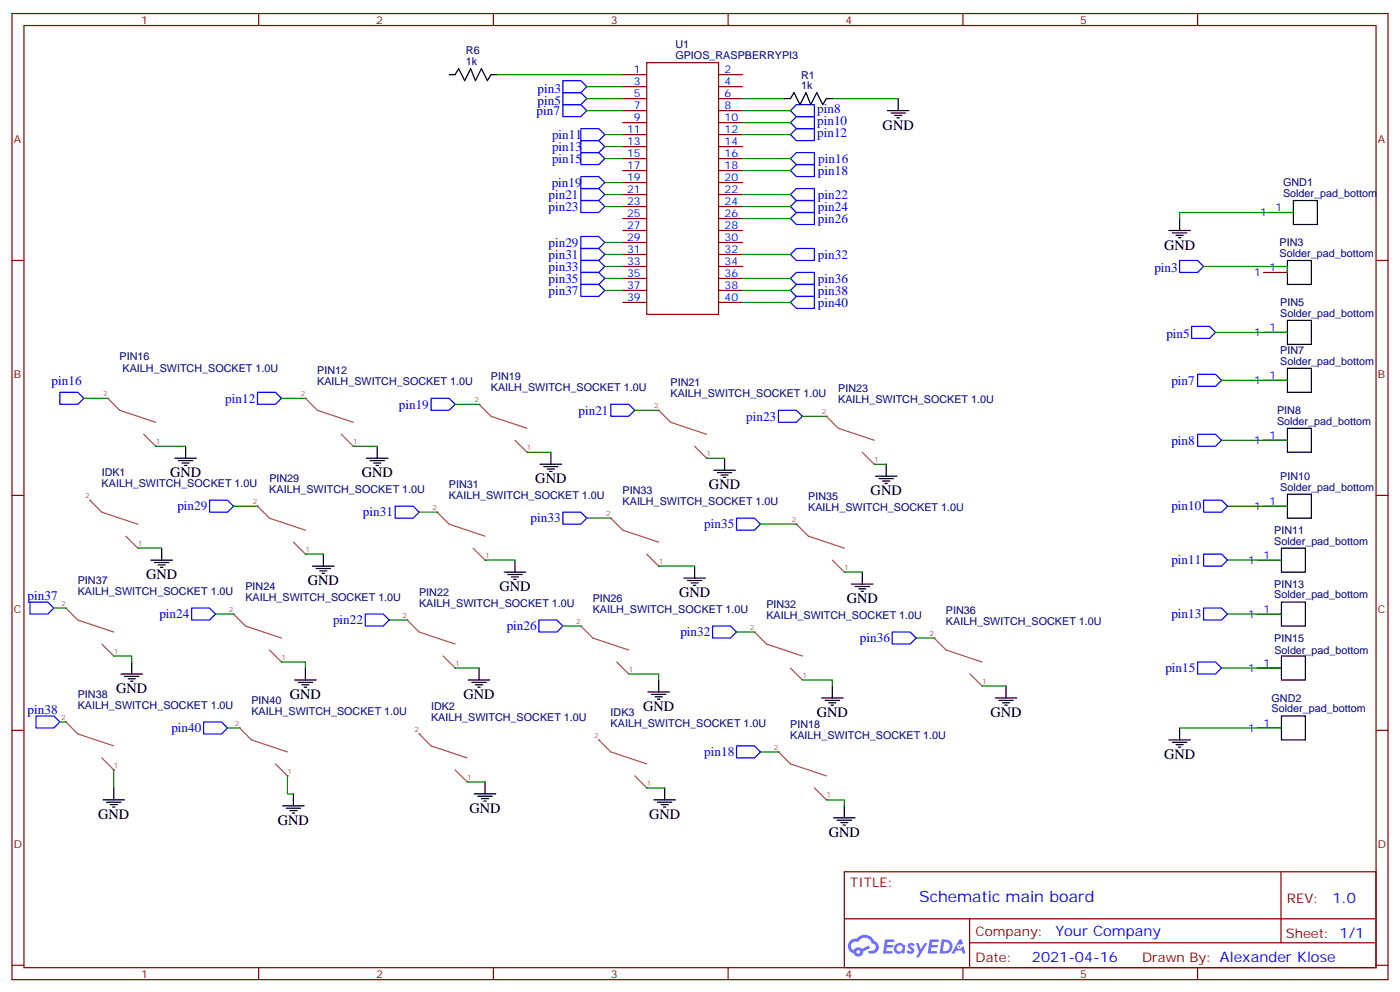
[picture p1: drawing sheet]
<svg xmlns="http://www.w3.org/2000/svg" width="412mm" height="292mm" viewBox="0 0 412 292" stroke-linecap="round" stroke-linejoin="round" font-family="sans-serif">
<g fill="none" stroke="#870000" stroke-width=".35">
<path d="M3.5 4h405.4v284.3h-405.4zM7.1 7.5h398.2v277.3h-398.2zM76.2 4v3.5M145.3 4v3.5M214.5 4v3.5M283.6 4v3.5M352.8 4v3.5M3.5 76.7h3.6M405.3 76.7h3.6M3.5 145.8h3.6M405.3 145.8h3.6M3.5 214.9h3.6"/>
<path d="M405.3 214.9h3.6M248.7 256.6h156.6v28.2h-156.6zM377.3 256.6v20.9M248.7 270.4h156.5M285.6 277.5h119.6M285.6 270.4v14.1M3.5 284.1h3.6M76.2 284.8v3.5M145.3 284.8v3.5M214.5 284.8v3.5M283.6 284.8v3.5M352.8 284.8v3.5"/>
<path d="M405.3 284.1h3.6"/>
</g>
<g fill="#5487ff">
<path d="M267.7 277.8a1.22 1.22 0 0 1 1.7 .2l-.4 .6a.47 .47 0 0 0-.3-.4 .47 .47 0 0 0-.5 .2l.1 .2a1.14 1.14 0 0 1 .8 1.8 1.14 1.14 0 0 1-1.9 0l-.2-.2 .5-.6 .7 .4a.29 .29 0 0 0 .3-.2 .29 .29 0 0 0-.2-.3 1.04 1.04 0 0 1-.6-1.7z"/>
<path d="M260.7 276.5h2.4l.3 .2-.2 .5h-1.8l-.1 .9h1.5l.3 .4-.3 .3h-1.6l-.2 1.1 1.7 .1 .2 .3-.2 .3-2.6 .1z"/>
<path d="M273.8 276.5h2.4l.3 .2-.1 .5h-1.8l-.2 .9h1.6l.3 .4-.4 .3h-1.6l-.1 1.1 1.7 .1 .2 .3-.2 .3-2.6 .1z"/>
<path d="M282.6 276.5h.7l.3 1.3-.6 .3a.69 .69 0 0 0-1 .3 .69 .69 0 0 0 .4 .9 .69 .69 0 0 0 .9-.6l.5-.3 .6 2.2h-.8l-.2-.8h-1.8l-.5 .8h-.8z"/>
<path d="M269.8 277.6h.8l.6 1.8 1.1-1.8h.9l-2.6 4.2h-.8l.9-1.6z"/>
<path d="M277.4 276.5l-.6 4.2h1.3a2.11 2.11 0 0 0 2.5-2.2 2.11 2.11 0 0 0-2.5-2zM278.1 277.2a1.39 1.39 0 0 1 1.7 1.5 1.39 1.39 0 0 1-1.8 1.2h-.3z"/>
<path d="M263.7 278.1a1.54 1.54 0 0 0-.1 2.2 1.54 1.54 0 0 0 2.2 .1l.6 .3 .3-2.3-.2-.3h-.4a1.49 1.49 0 0 0-2.4 0zM264 279.1a.94 .94 0 0 1 1.8 0 .94 .94 0 0 1-1.8 0z"/>
<path d="M250.4 276.9a2.18 2.18 0 0 0 1.1 3.7 1.44 1.44 0 0 0 1.6 .9 1.44 1.44 0 0 0 1.2-1.5l2-1-.5-.7-1.9 1a1.47 1.47 0 0 0-2.4 .4 1.39 1.39 0 0 1-.7-1.9 1.39 1.39 0 0 1 2-.5 2.12 2.12 0 0 1 2.2-1.3 2.12 2.12 0 0 1 1.9 1.7 1.14 1.14 0 0 1 1.1 1.4 1.14 1.14 0 0 1-1.7 .7 .43 .43 0 0 0-.5 .4 .43 .43 0 0 0 .4 .5 1.98 1.98 0 0 0 2.5-1.3 1.98 1.98 0 0 0-1.2-2.5 3.1 3.1 0 0 0-5.3-.7l-.9 .1zM252.3 280.2a.55 .55 0 0 1 1.1 0 .55 .55 0 0 1-1.1 0z"/>
<circle cx="282.6" cy="278.6" r=".26"/>
</g>
<g fill="none" stroke="#870000" stroke-width=".35">
<path d="M183.4 22h7.1M183.4 25.5h7.1M183.4 29h7.1M183.4 32.6h7.1M183.4 36.1h7.1M183.4 39.6h7.1M211.7 22h7M211.7 25.5h7M211.7 29h7M211.7 32.6h7M211.7 36.1h7M211.7 39.6h7"/>
<path d="M183.4 43.1h7.1M183.4 46.7h7.1M183.4 50.2h7.1M183.4 53.7h7.1M183.4 57.3h7.1M211.7 43.1h7M211.7 46.7h7M211.7 50.2h7M211.7 53.7h7M211.7 57.3h7M183.4 60.8h7.1M183.4 64.3h7.1"/>
<path d="M183.4 67.8h7.1M183.4 71.4h7.1M183.4 74.9h7.1M183.4 78.4h7.1M211.7 60.8h7M211.7 64.3h7M211.7 67.8h7M211.7 71.4h7M211.7 74.9h7M211.7 78.4h7M183.4 82h7.1M183.4 85.5h7.1"/>
<path d="M183.4 89h7.1M211.7 82h7M211.7 85.5h7M211.7 89h7"/>
</g>
<path d="M190.5 18.5h21.2v74h-21.2z" fill="none" stroke="#900" stroke-width=".35"/>
<path d="M90 117.2l3.5 3.6 10.6 3.5M100.5 127.8l3.6 3.5" fill="none" stroke="#a64a4a" stroke-width=".35"/>
<g fill="#a64a4a">
<circle cx="90" cy="117.2" r=".18"/>
<circle cx="104.1" cy="131.3" r=".18"/>
</g>
<path d="M141.1 119l3.5 3.5 10.6 3.5M151.7 129.6l3.5 3.5" fill="none" stroke="#a64a4a" stroke-width=".35"/>
<g fill="#a64a4a">
<circle cx="141.1" cy="119" r=".18"/>
<circle cx="155.2" cy="133.1" r=".18"/>
</g>
<path d="M31.7 117.2l3.6 3.6 10.6 3.5M42.3 127.8l3.6 3.5" fill="none" stroke="#a64a4a" stroke-width=".35"/>
<g fill="#a64a4a">
<circle cx="31.8" cy="117.2" r=".18"/>
<circle cx="45.9" cy="131.3" r=".18"/>
</g>
<path d="M194 120.8l3.6 3.5 10.5 3.5M204.6 131.3l3.5 3.6" fill="none" stroke="#a64a4a" stroke-width=".35"/>
<g fill="#a64a4a">
<circle cx="194" cy="120.8" r=".18"/>
<circle cx="208.1" cy="134.9" r=".18"/>
</g>
<path d="M373.9 62.5h7.1M372.2 80.2h7M372.2 97.8h7M372.2 111.9h7M372.2 129.6h7M372.2 149h7M370.4 164.9h7.1M370.4 196.6h7.1M370.4 180.7h7.1M370.4 214.2h7.1" fill="none" stroke="#870000" stroke-width=".35"/>
<g fill="none" stroke="#000" stroke-width=".35">
<path d="M261.4 32.6h6.4M262.5 33.3h4.2M263.5 34h2.1M264.2 34.7h.7M264.6 29v3.6M381 59h7.1v7.1h-7.1zM344.3 67.8h6.4M345.4 68.5h4.2M346.4 69.3h2.1M347.1 70h.7M347.5 64.3v3.5M379.2 76.7h7.1v7h-7.1z"/>
<path d="M379.2 94.3h7.1v7.1h-7.1zM379.2 108.4h7.1v7.1h-7.1zM379.2 126h7.1v7.1h-7.1zM379.2 145.5h7.1v7h-7.1zM377.5 177.2h7v7.1h-7zM377.5 161.3h7v7.1h-7zM377.5 193.1h7v7h-7zM344.3 217.8h6.4M345.4 218.5h4.2M346.4 219.2h2.1M347.1 219.9h.7M347.5 214.2v3.6"/>
<path d="M377.5 210.7h7v7.1h-7z"/>
</g>
<g fill="none" stroke="#008700" stroke-width=".35">
<path d="M172.9 25.5h10.5M172.9 32.6h10.5M172.9 29h10.5M178.2 39.6h5.2M218.7 36.1h14.1M218.7 32.6h14.1M218.7 39.6h14.1M218.7 29h12.4M245.2 29h19.4M178.2 46.7h5.2M178.2 43.1h5.2M178.2 57.3h5.2"/>
<path d="M178.2 53.7h5.2M218.7 46.7h14.1M218.7 50.2h14.1M218.7 57.3h14.1M178.2 60.8h5.2M178.2 74.9h5.2M178.2 78.4h5.2M178.2 71.4h5.2M218.7 60.8h14.1M218.7 74.9h14.1M218.7 64.3h14.1M354.5 78.4h24.7v1.8"/>
<path d="M381 62.5h-33.5v1.8M178.2 82h5.2M178.2 85.5h5.2M218.7 82h14.1M218.7 85.5h14.1M218.7 89h14.1M358.1 97.8h21.1M359.8 111.9h19.4M359.8 129.6h19.4M361.6 149h17.6M361.6 164.9h15.9M359.8 196.6h17.7"/>
<path d="M361.6 180.7h15.9M347.5 214.2h30"/>
</g>
<g fill="none" stroke="#00f" stroke-width=".35">
<path d="M165.8 23.7h5.3l1.8 1.8-1.8 1.8h-5.3zM165.8 27.3h5.3l1.8 1.7-1.8 1.8h-5.3zM165.8 30.8h5.3l1.8 1.8-1.8 1.7h-5.3zM171.1 37.9h5.3l1.8 1.7-1.8 1.8h-5.3zM232.8 36.1l1.8-1.8h5.3v3.6h-5.3zM232.8 39.6l1.8-1.7h5.3v3.5h-5.3zM234.6 30.8h5.3v3.5h-5.3l-1.8-1.7zM171.1 41.4h5.3l1.8 1.7-1.8 1.8h-5.3zM171.1 44.9h5.3l1.8 1.8-1.8 1.7h-5.3zM171.1 52h5.3l1.8 1.7-1.8 1.8h-5.3zM171.1 55.5h5.3l1.8 1.8-1.8 1.7h-5.3zM171.1 59h5.3l1.8 1.8-1.8 1.7h-5.3z"/>
<path d="M232.8 46.7l1.8-1.8h5.3v3.5h-5.3zM232.8 50.2l1.8-1.8h5.3v3.6h-5.3zM232.8 57.3l1.8-1.8h5.3v3.5h-5.3zM171.1 69.6h5.3l1.8 1.8-1.8 1.7h-5.3zM171.1 73.1h5.3l1.8 1.8-1.8 1.8h-5.3zM171.1 76.7h5.3l1.8 1.7-1.8 1.8h-5.3zM232.8 60.8l1.8-1.8h5.3v3.5h-5.3zM232.8 64.3l1.8-1.8h5.3v3.6h-5.3zM232.8 74.9l1.8-1.8h5.3v3.6h-5.3zM347.5 76.7h5.3l1.7 1.7-1.7 1.8h-5.3zM171.1 80.2h5.3l1.8 1.8-1.8 1.7h-5.3zM171.1 83.7h5.3l1.8 1.8-1.8 1.7h-5.3z"/>
<path d="M232.8 82l1.8-1.8h5.3v3.5h-5.3zM232.8 85.5l1.8-1.8h5.3v3.5h-5.3zM232.8 89l1.8-1.8h5.3v3.6h-5.3zM351 96.1h5.3l1.8 1.7-1.8 1.8h-5.3zM352.8 110.2h5.3l1.7 1.7-1.7 1.8h-5.3zM352.8 127.8h5.3l1.7 1.8-1.7 1.7h-5.3zM354.5 147.2h5.3l1.8 1.8-1.8 1.7h-5.3zM354.5 163.1h5.3l1.8 1.8-1.8 1.7h-5.3zM354.5 179h5.3l1.8 1.7-1.8 1.8h-5.3zM352.8 194.8h5.3l1.7 1.8-1.7 1.8h-5.3z"/>
</g>
<path d="M243.4 122.5l3.5 3.5 10.6 3.6M254 133.1l3.5 3.5" fill="none" stroke="#a64a4a" stroke-width=".35"/>
<g fill="#a64a4a">
<circle cx="243.4" cy="122.5" r=".18"/>
<circle cx="257.5" cy="136.6" r=".18"/>
</g>
<path d="M26.5 147.2l3.5 3.5 10.6 3.6M37 157.8l3.6 3.5" fill="none" stroke="#a64a4a" stroke-width=".35"/>
<g fill="#a64a4a">
<circle cx="26.5" cy="147.2" r=".18"/>
<circle cx="40.6" cy="161.3" r=".18"/>
</g>
<path d="M75.8 149l3.6 3.5 10.6 3.5M86.4 159.6l3.6 3.5" fill="none" stroke="#a64a4a" stroke-width=".35"/>
<g fill="#a64a4a">
<circle cx="75.8" cy="149" r=".18"/>
<circle cx="90" cy="163.1" r=".18"/>
</g>
<path d="M128.8 150.7l3.5 3.6 10.6 3.5M139.3 161.3l3.6 3.6" fill="none" stroke="#a64a4a" stroke-width=".35"/>
<g fill="#a64a4a">
<circle cx="128.8" cy="150.7" r=".18"/>
<circle cx="142.9" cy="164.9" r=".18"/>
</g>
<path d="M179.9 152.5l3.5 3.5 10.6 3.6M190.5 163.1l3.5 3.5" fill="none" stroke="#a64a4a" stroke-width=".35"/>
<g fill="#a64a4a">
<circle cx="179.9" cy="152.5" r=".18"/>
<circle cx="194" cy="166.6" r=".18"/>
</g>
<path d="M234.6 154.3l3.5 3.5 10.6 3.5M245.2 164.9l3.5 3.5" fill="none" stroke="#a64a4a" stroke-width=".35"/>
<g fill="#a64a4a">
<circle cx="234.6" cy="154.3" r=".18"/>
<circle cx="248.7" cy="168.4" r=".18"/>
</g>
<path d="M19.4 179l3.5 3.5 10.6 3.5M30 189.5l3.5 3.6" fill="none" stroke="#a64a4a" stroke-width=".35"/>
<g fill="#a64a4a">
<circle cx="19.4" cy="179" r=".18"/>
<circle cx="33.5" cy="193.1" r=".18"/>
</g>
<path d="M68.8 180.7l3.5 3.6 10.6 3.5M79.4 191.3l3.5 3.5" fill="none" stroke="#a64a4a" stroke-width=".35"/>
<g fill="#a64a4a">
<circle cx="68.8" cy="180.7" r=".18"/>
<circle cx="82.9" cy="194.8" r=".18"/>
</g>
<path d="M119.9 182.5l3.6 3.5 10.6 3.5M130.5 193.1l3.6 3.5" fill="none" stroke="#a64a4a" stroke-width=".35"/>
<g fill="#a64a4a">
<circle cx="119.9" cy="182.5" r=".18"/>
<circle cx="134.1" cy="196.6" r=".18"/>
</g>
<path d="M171.1 184.3l3.5 3.5 10.6 3.5M181.7 194.8l3.5 3.6" fill="none" stroke="#a64a4a" stroke-width=".35"/>
<g fill="#a64a4a">
<circle cx="171.1" cy="184.3" r=".18"/>
<circle cx="185.2" cy="198.4" r=".18"/>
</g>
<path d="M222.2 186l3.6 3.5 10.6 3.6M232.8 196.6l3.6 3.5" fill="none" stroke="#a64a4a" stroke-width=".35"/>
<g fill="#a64a4a">
<circle cx="222.3" cy="186" r=".18"/>
<circle cx="236.4" cy="200.1" r=".18"/>
</g>
<path d="M275.2 187.8l3.5 3.5 10.6 3.5M285.8 198.4l3.5 3.5" fill="none" stroke="#a64a4a" stroke-width=".35"/>
<g fill="#a64a4a">
<circle cx="275.2" cy="187.8" r=".18"/>
<circle cx="289.3" cy="201.9" r=".18"/>
</g>
<path d="M19.4 212.5l3.5 3.5 10.6 3.5M30 223.1l3.5 3.5" fill="none" stroke="#a64a4a" stroke-width=".35"/>
<g fill="#a64a4a">
<circle cx="19.4" cy="212.5" r=".18"/>
<circle cx="33.5" cy="226.6" r=".18"/>
</g>
<path d="M70.6 214.2l3.5 3.6 10.6 3.5M81.1 224.8l3.6 3.6" fill="none" stroke="#a64a4a" stroke-width=".35"/>
<g fill="#a64a4a">
<circle cx="70.6" cy="214.2" r=".18"/>
<circle cx="84.7" cy="228.4" r=".18"/>
</g>
<path d="M123.5 216l3.5 3.5 10.6 3.6M134.1 226.6l3.5 3.5" fill="none" stroke="#a64a4a" stroke-width=".35"/>
<g fill="#a64a4a">
<circle cx="123.5" cy="216" r=".18"/>
<circle cx="137.6" cy="230.1" r=".18"/>
</g>
<path d="M176.4 217.8l3.5 3.5 10.6 3.5M187 228.4l3.5 3.5" fill="none" stroke="#a64a4a" stroke-width=".35"/>
<g fill="#a64a4a">
<circle cx="176.4" cy="217.8" r=".18"/>
<circle cx="190.5" cy="231.9" r=".18"/>
</g>
<path d="M229.3 221.3l3.5 3.5 10.6 3.6M239.9 231.9l3.5 3.5" fill="none" stroke="#a64a4a" stroke-width=".35"/>
<g fill="#a64a4a">
<circle cx="229.3" cy="221.3" r=".18"/>
<circle cx="243.4" cy="235.4" r=".18"/>
</g>
<g fill="none" stroke="#000" stroke-width=".35">
<path d="M132.3 22h1.8l1-1.8 1.8 3.5 1.7-3.5 1.5 3.5 1.7-3.5 1.8 3.5 1-1.7h1.8M231.1 29h1.7l1.1-1.7 1.8 3.5 1.7-3.5 1.4 3.5 1.8-3.5 1.8 3.5 1-1.8h1.8M51.5 134.9h6.4M52.6 135.6h4.2M53.6 136.3h2.1M54.3 137h.7M54.7 131.3v3.6M107.9 134.9h6.4M109 135.6h4.2M110.1 136.3h2.1M110.8 137h.7M111.1 131.3v3.6"/>
<path d="M159.1 136.6h6.4M160.2 137.3h4.2M161.2 138h2.1M161.9 138.7h.7M162.3 133.1v3.5M210.3 138.4h6.3M211.3 139.1h4.2M212.4 139.8h2.1M213.4 134.9v3.5M261.1 136.6v3.6M213.1 140.5h.7M257.9 140.2h6.3"/>
<path d="M258.9 140.9h4.3M260 141.6h2.1M260.7 142.3h.7M44.4 164.9h6.4M45.5 165.6h4.2M46.6 166.3h2.1M47.3 167h.7M47.6 161.3v3.6M92.1 166.6h6.3M93.1 167.3h4.3M94.2 168h2.1M94.9 168.7h.7"/>
<path d="M95.2 163.1v3.5M148.5 168.4h6.4M149.6 169.1h4.2M150.6 169.8h2.2M151.3 170.5h.7M151.7 164.9v3.5M201.4 170.1h6.4M202.5 170.9h4.2M203.6 171.6h2.1M204.3 172.3h.7M204.6 166.6v3.5M250.8 171.9h6.4"/>
<path d="M251.9 172.6h4.2M252.9 173.3h2.2M253.6 174h.8M254 168.4v3.5M35.6 198.4h6.4M36.7 199.1h4.2M37.7 199.8h2.2M38.8 194.8v3.6M90 196.6v3.5M141.1 196.6v3.5M38.5 200.5h.7M86.8 200.1h6.3"/>
<path d="M87.8 200.8h4.3M88.9 201.5h2.1M89.6 202.2h.7M137.9 200.1h6.4M139 200.8h4.2M140.1 201.5h2.1M140.8 202.2h.7M190.9 203.7h6.3M191.9 204.4h4.2M193 205.1h2.1M193.7 205.8h.7M194 200.1v3.6"/>
<path d="M242 205.4h6.4M243.1 206.1h4.2M244.1 206.8h2.1M244.8 207.5h.7M245.2 201.9v3.5M293.2 205.4h6.3M294.2 206.1h4.2M295.3 206.8h2.1M296 207.5h.7M296.3 201.9v3.5M30.3 235.4h6.4M31.4 236.1h4.2"/>
<path d="M32.5 236.8h2.1M33.2 237.5h.7M33.5 231.9v3.5M83.3 237.2h6.3M84.3 237.9h4.2M85.4 238.6h2.1M86.1 239.3h.7M86.4 233.6v3.6M139.7 233.6h6.3M140.8 234.4h4.2M141.8 235.1h2.1M142.5 235.8h.7"/>
<path d="M142.9 230.1v3.5M192.6 235.4h6.4M193.7 236.1h4.2M194.7 236.8h2.1M195.4 237.5h.7M195.8 231.9v3.5M248.7 237.2v3.5M245.5 240.7h6.4M246.6 241.4h4.2M247.6 242.1h2.2M248.4 242.8h.7"/>
</g>
<g fill="none" stroke="#008700" stroke-width=".35">
<path d="M146.4 22h37M24.7 117.2h7M82.9 117.2h7.1M134.1 119h7M45.9 131.3h8.8M104.1 131.3h7M155.2 133.1h7.1M187 120.8h7M208.1 134.9h5.3M236.4 122.5h7M257.5 136.6h3.6M68.8 149h7"/>
<path d="M123.5 150.7h5.3M172.9 152.5h7M224 154.3h10.6M15.9 179h3.5M40.6 161.3h7M90 163.1h5.2M142.9 164.9h8.8M194 166.6h10.6M248.7 168.4h5.3M33.5 193.1h5.3v1.7M63.5 180.7h5.3M82.9 194.8h7.1v1.8"/>
<path d="M114.7 182.5h5.2M134.1 196.6h7M165.8 184.3h5.3M185.2 198.4h8.8v1.7M217 186h5.2M269.9 187.8h5.3M17.6 212.5h1.8M67 214.2h3.6M236.4 200.1h8.8v1.8M289.3 201.9h7M33.5 226.6v5.3M84.7 228.4v5.2h1.7"/>
<path d="M137.6 230.1h5.3M190.5 231.9h5.3M224 221.3h5.3M243.4 235.4h5.3v1.8"/>
</g>
<g fill="none" stroke="#00f" stroke-width=".35">
<path d="M17.6 115.5h5.3l1.8 1.7-1.8 1.8h-5.3zM75.8 115.5h5.3l1.8 1.7-1.8 1.8h-5.3zM127 117.2h5.3l1.8 1.8-1.8 1.8h-5.3zM179.9 119h5.3l1.8 1.8-1.8 1.7h-5.3zM229.3 120.8h5.3l1.8 1.7-1.8 1.8h-5.3zM61.7 147.2h5.3l1.8 1.8-1.8 1.7h-5.3zM116.4 149h5.3l1.8 1.7-1.8 1.8h-5.3zM165.8 150.7h5.3l1.8 1.8-1.8 1.8h-5.3zM217 152.5h5.2l1.8 1.8-1.8 1.7h-5.2zM8.8 177.2h5.3l1.8 1.8-1.8 1.7h-5.3zM56.4 179h5.3l1.8 1.7-1.8 1.8h-5.3zM107.6 180.7h5.3l1.8 1.8-1.8 1.8h-5.3z"/>
<path d="M158.7 182.5h5.3l1.8 1.8-1.8 1.7h-5.3zM209.9 184.3h5.3l1.8 1.7-1.8 1.8h-5.3zM262.8 186h5.3l1.8 1.8-1.8 1.7h-5.3zM10.6 210.7h5.3l1.7 1.8-1.7 1.7h-5.3zM60 212.5h5.3l1.7 1.7-1.7 1.8h-5.3zM217 219.5h5.2l1.8 1.8-1.8 1.8h-5.2z"/>
</g>
<text font-size="4.6" fill="#00f" x="270.8" y="265.6">Schematic main board</text>
<g font-size="4.2">
<text x="260" y="38.2">GND</text>
<text x="342.9" y="73.5">GND</text>
<text x="50.1" y="140.5">GND</text>
<text x="106.5" y="140.5">GND</text>
<text x="157.7" y="142.3">GND</text>
<text x="208.8" y="144">GND</text>
<text x="256.5" y="145.8">GND</text>
<text x="43" y="170.5">GND</text>
<text x="90.7" y="172.3">GND</text>
<text x="147.1" y="174">GND</text>
<text x="200" y="175.8">GND</text>
<text x="249.4" y="177.6">GND</text>
<text x="34.2" y="204">GND</text>
<text x="85.4" y="205.8">GND</text>
<text x="136.5" y="205.8">GND</text>
<text x="189.4" y="209.3">GND</text>
<text x="240.6" y="211.1">GND</text>
<text x="291.7" y="211.1">GND</text>
<text x="342.9" y="223.4">GND</text>
<text x="138.3" y="239.3">GND</text>
<text x="28.9" y="241.1">GND</text>
<text x="81.8" y="242.8">GND</text>
<text x="191.2" y="241.1">GND</text>
<text x="244.1" y="246.3">GND</text>
</g>
<g font-size="4.2" fill="#00f">
<text x="392.5" y="265.8">1.0</text>
<text x="310.9" y="275.4">Your Company</text>
<text x="304" y="283.2">2021-04-16</text>
</g>
<g font-size="3.9" fill="#00f">
<text x="158.4" y="27.3">pin3</text>
<text x="158.1" y="33.8">pin7</text>
<text x="158.4" y="30.8">pin5</text>
<text x="240.7" y="33.3">pin8</text>
<text x="162.6" y="40.9">pin11</text>
<text x="240.7" y="36.8">pin10</text>
<text x="240.7" y="40.4">pin12</text>
<text x="162.6" y="44.4">pin13</text>
<text x="162.6" y="47.9">pin15</text>
<text x="241" y="47.9">pin16</text>
<text x="241" y="51.5">pin18</text>
<text x="161.6" y="58.6">pin21</text>
<text x="162.5" y="55">pin19</text>
<text x="241" y="58.6">pin22</text>
<text x="161.6" y="62.1">pin23</text>
<text x="241" y="62.1">pin24</text>
<text x="241" y="65.6">pin26</text>
<text x="161.6" y="72.7">pin29</text>
<text x="161.6" y="76.2">pin31</text>
<text x="241" y="76.2">pin32</text>
<text x="161.6" y="79.7">pin33</text>
<text x="161.6" y="83.2">pin35</text>
<text x="241" y="83.2">pin36</text>
<text x="340" y="80.2">pin3</text>
<text x="161.6" y="86.8">pin37</text>
<text x="241" y="86.8">pin38</text>
<text x="241" y="90.3">pin40</text>
<text x="343.6" y="99.6">pin5</text>
<text x="15.2" y="113.2">pin16</text>
<text x="345" y="113.2">pin7</text>
<text x="66.4" y="118.5">pin12</text>
<text x="117.5" y="120.3">pin19</text>
<text x="170.4" y="122">pin21</text>
<text x="219.8" y="123.8">pin23</text>
<text x="345" y="130.8">pin8</text>
<text x="52.2" y="150.2">pin29</text>
<text x="106.9" y="152">pin31</text>
<text x="156.3" y="153.8">pin33</text>
<text x="207.5" y="155.5">pin35</text>
<text x="345" y="150.2">pin10</text>
<text x="345" y="166.1">pin11</text>
<text x="8.1" y="176.7">pin37</text>
<text x="46.9" y="182">pin24</text>
<text x="98.1" y="183.8">pin22</text>
<text x="149.3" y="185.5">pin26</text>
<text x="345" y="182">pin13</text>
<text x="200.4" y="187.3">pin32</text>
<text x="253.3" y="189">pin36</text>
<text x="343.3" y="197.9">pin15</text>
<text x="8.1" y="210.2">pin38</text>
<text x="50.5" y="215.5">pin40</text>
<text x="207.5" y="222.6">pin18</text>
</g>
<g font-size="3.9" fill="#800">
<text x="250.5" y="261.2">TITLE:</text>
<text x="379.1" y="265.8">REV:</text>
<text x="287.4" y="275.4">Company:</text>
<text x="378.7" y="276">Sheet: 1/1</text>
<text x="287.4" y="283">Date:</text>
<text x="336.4" y="283.1">Drawn By: Alexander Klose</text>
</g>
<g font-size="3.2" fill="#800">
<text x="41.6" y="7">1</text>
<text x="110.8" y="7">2</text>
<text x="179.9" y="7">3</text>
<text x="249.1" y="7">4</text>
<text x="318.2" y="7">5</text>
<text x="4.1" y="42.1">A</text>
<text x="405.9" y="42.1">A</text>
<text x="4.1" y="111.2">B</text>
<text x="405.9" y="111.2">B</text>
<text x="4.1" y="180.4">C</text>
<text x="405.9" y="180.4">C</text>
<text x="4.1" y="249.5">D</text>
<text x="405.9" y="249.5">D</text>
<text x="41.6" y="287.8">1</text>
<text x="110.8" y="287.8">2</text>
<text x="179.9" y="287.8">3</text>
<text x="249.1" y="287.8">4</text>
<text x="318.2" y="287.8">5</text>
</g>
<g font-size="3.2" fill="#000080">
<text x="137.2" y="16">R6</text>
<text x="198.9" y="17.3">GPIOS_RASPBERRYPI3</text>
<text x="199" y="14.1">U1</text>
<text x="137.2" y="19.2">1k</text>
<text x="236" y="23.1">R1</text>
<text x="236" y="26.2">1k</text>
<text x="378" y="58">Solder_pad_bottom</text>
<text x="378" y="54.9">GND1</text>
<text x="377" y="75.6">Solder_pad_bottom</text>
<text x="377" y="72.5">PIN3</text>
<text x="377.1" y="93.2">Solder_pad_bottom</text>
<text x="377.1" y="90.1">PIN5</text>
<text x="35.2" y="106.1">PIN16</text>
<text x="377.1" y="107.4">Solder_pad_bottom</text>
<text x="377.1" y="104.2">PIN7</text>
<text x="36.1" y="109.5">KAILH_SWITCH_SOCKET 1.0U</text>
<text x="93.4" y="113.4">KAILH_SWITCH_SOCKET 1.0U</text>
<text x="93.5" y="110.2">PIN12</text>
<text x="144.6" y="111.9">PIN19</text>
<text x="197.5" y="113.7">PIN21</text>
<text x="144.6" y="115.1">KAILH_SWITCH_SOCKET 1.0U</text>
<text x="197.5" y="116.9">KAILH_SWITCH_SOCKET 1.0U</text>
<text x="246.9" y="118.6">KAILH_SWITCH_SOCKET 1.0U</text>
<text x="246.9" y="115.5">PIN23</text>
<text x="376.2" y="125">Solder_pad_bottom</text>
<text x="376.2" y="121.9">PIN8</text>
<text x="29.9" y="143.3">KAILH_SWITCH_SOCKET 1.0U</text>
<text x="30" y="140.2">IDK1</text>
<text x="79.3" y="141.9">PIN29</text>
<text x="132.3" y="143.7">PIN31</text>
<text x="377.1" y="141.3">PIN10</text>
<text x="79.3" y="145.1">KAILH_SWITCH_SOCKET 1.0U</text>
<text x="132.3" y="146.9">KAILH_SWITCH_SOCKET 1.0U</text>
<text x="183.4" y="148.6">KAILH_SWITCH_SOCKET 1.0U</text>
<text x="183.4" y="145.5">PIN33</text>
<text x="238.1" y="147.2">PIN35</text>
<text x="377.1" y="144.4">Solder_pad_bottom</text>
<text x="238.1" y="150.4">KAILH_SWITCH_SOCKET 1.0U</text>
<text x="375.3" y="160.3">Solder_pad_bottom</text>
<text x="375.3" y="157.2">PIN11</text>
<text x="22.9" y="171.9">PIN37</text>
<text x="72.3" y="173.7">PIN24</text>
<text x="375.3" y="173">PIN13</text>
<text x="22.9" y="175.1">KAILH_SWITCH_SOCKET 1.0U</text>
<text x="72.3" y="176.9">KAILH_SWITCH_SOCKET 1.0U</text>
<text x="123.4" y="178.6">KAILH_SWITCH_SOCKET 1.0U</text>
<text x="123.4" y="175.4">PIN22</text>
<text x="174.6" y="177.2">PIN26</text>
<text x="225.7" y="179">PIN32</text>
<text x="375.3" y="176.1">Solder_pad_bottom</text>
<text x="174.6" y="180.4">KAILH_SWITCH_SOCKET 1.0U</text>
<text x="225.7" y="182.1">KAILH_SWITCH_SOCKET 1.0U</text>
<text x="278.7" y="183.9">KAILH_SWITCH_SOCKET 1.0U</text>
<text x="278.7" y="180.7">PIN36</text>
<text x="375.3" y="188.9">PIN15</text>
<text x="375.4" y="192.6">Solder_pad_bottom</text>
<text x="22.9" y="208.6">KAILH_SWITCH_SOCKET 1.0U</text>
<text x="22.9" y="205.4">PIN38</text>
<text x="74" y="207.2">PIN40</text>
<text x="127" y="209">IDK2</text>
<text x="374.6" y="209.7">Solder_pad_bottom</text>
<text x="374.6" y="206.6">GND2</text>
<text x="74" y="210.4">KAILH_SWITCH_SOCKET 1.0U</text>
<text x="127" y="212.1">KAILH_SWITCH_SOCKET 1.0U</text>
<text x="179.9" y="213.9">KAILH_SWITCH_SOCKET 1.0U</text>
<text x="179.9" y="210.7">IDK3</text>
<text x="232.8" y="214.3">PIN18</text>
<text x="232.8" y="217.4">KAILH_SWITCH_SOCKET 1.0U</text>
</g>
<g font-size="3.2" fill="#00f">
<text x="186.7" y="21.6">1</text>
<text x="213.4" y="21.6">2</text>
<text x="186.7" y="25.2">3</text>
<text x="186.7" y="28.7">5</text>
<text x="213.4" y="25.2">4</text>
<text x="213.4" y="28.7">6</text>
<text x="186.7" y="32.2">7</text>
<text x="186.7" y="35.7">9</text>
<text x="213.4" y="32.2">8</text>
<text x="213.4" y="35.7">10</text>
<text x="184.7" y="39.3">11</text>
<text x="213.4" y="39.3">12</text>
<text x="184.7" y="42.8">13</text>
<text x="184.7" y="46.3">15</text>
<text x="213.4" y="42.8">14</text>
<text x="213.4" y="46.3">16</text>
<text x="184.7" y="49.8">17</text>
<text x="184.7" y="53.4">19</text>
<text x="213.4" y="49.8">18</text>
<text x="213.4" y="53.4">20</text>
<text x="184.7" y="56.9">21</text>
<text x="213.4" y="56.9">22</text>
<text x="184.7" y="60.4">23</text>
<text x="184.7" y="64">25</text>
<text x="213.4" y="60.4">24</text>
<text x="213.4" y="64">26</text>
<text x="371.2" y="63.6">1</text>
<text x="375.7" y="62.2">1</text>
<text x="184.7" y="67.5">27</text>
<text x="184.7" y="71">29</text>
<text x="213.4" y="67.5">28</text>
<text x="213.4" y="71">30</text>
<text x="184.7" y="74.5">31</text>
<text x="213.4" y="74.5">32</text>
<text x="184.7" y="78.1">33</text>
<text x="184.7" y="81.6">35</text>
<text x="213.4" y="78.1">34</text>
<text x="213.4" y="81.6">36</text>
<text x="369.5" y="81.2">1</text>
<text x="373.9" y="79.8">1</text>
<text x="184.7" y="85.1">37</text>
<text x="184.7" y="88.7">39</text>
<text x="213.4" y="85.1">38</text>
<text x="213.4" y="88.7">40</text>
<text x="369.5" y="98.9">1</text>
<text x="373.9" y="97.5">1</text>
<text x="369.5" y="113">1</text>
<text x="373.9" y="111.6">1</text>
<text x="369.5" y="130.6">1</text>
<text x="373.9" y="129.2">1</text>
<text x="373.9" y="148.6">1</text>
<text x="369.5" y="150">1</text>
<text x="367.7" y="165.9">1</text>
<text x="372.2" y="164.5">1</text>
<text x="367.7" y="181.8">1</text>
<text x="372.2" y="180.4">1</text>
<text x="367.7" y="197.7">1</text>
<text x="372.2" y="196.3">1</text>
<text x="367.7" y="215.3">1</text>
<text x="372.2" y="213.9">1</text>
</g>
<g font-size="2.1" fill="#a54b4b">
<text x="30.4" y="116.5">2</text>
<text x="88.6" y="116.5">2</text>
<text x="139.8" y="118.3">2</text>
<text x="192.7" y="120.1">2</text>
<text x="242.1" y="121.8">2</text>
<text x="45.9" y="130.6">1</text>
<text x="104.1" y="130.6">1</text>
<text x="155.2" y="132.4">1</text>
<text x="208.1" y="134.2">1</text>
<text x="257.5" y="135.9">1</text>
<text x="25.1" y="146.5">2</text>
<text x="74.5" y="148.3">2</text>
<text x="127.4" y="150">2</text>
<text x="178.6" y="151.8">2</text>
<text x="233.3" y="153.6">2</text>
<text x="40.6" y="160.6">1</text>
<text x="90" y="162.4">1</text>
<text x="142.9" y="164.2">1</text>
<text x="194" y="165.9">1</text>
<text x="248.7" y="167.7">1</text>
<text x="18.1" y="178.3">2</text>
<text x="67.4" y="180">2</text>
<text x="118.6" y="181.8">2</text>
<text x="169.8" y="183.6">2</text>
<text x="220.9" y="185.3">2</text>
<text x="273.8" y="187.1">2</text>
<text x="33.5" y="192.4">1</text>
<text x="82.9" y="194.1">1</text>
<text x="134.1" y="195.9">1</text>
<text x="185.2" y="197.7">1</text>
<text x="236.4" y="199.4">1</text>
<text x="289.3" y="201.2">1</text>
<text x="18.1" y="211.8">2</text>
<text x="69.2" y="213.5">2</text>
<text x="122.1" y="215.3">2</text>
<text x="175" y="217.1">2</text>
<text x="228" y="220.6">2</text>
<text x="33.5" y="225.9">1</text>
<text x="84.7" y="227.7">1</text>
<text x="137.6" y="229.4">1</text>
<text x="190.5" y="231.2">1</text>
<text x="243.4" y="234.7">1</text>
</g>
</svg>
